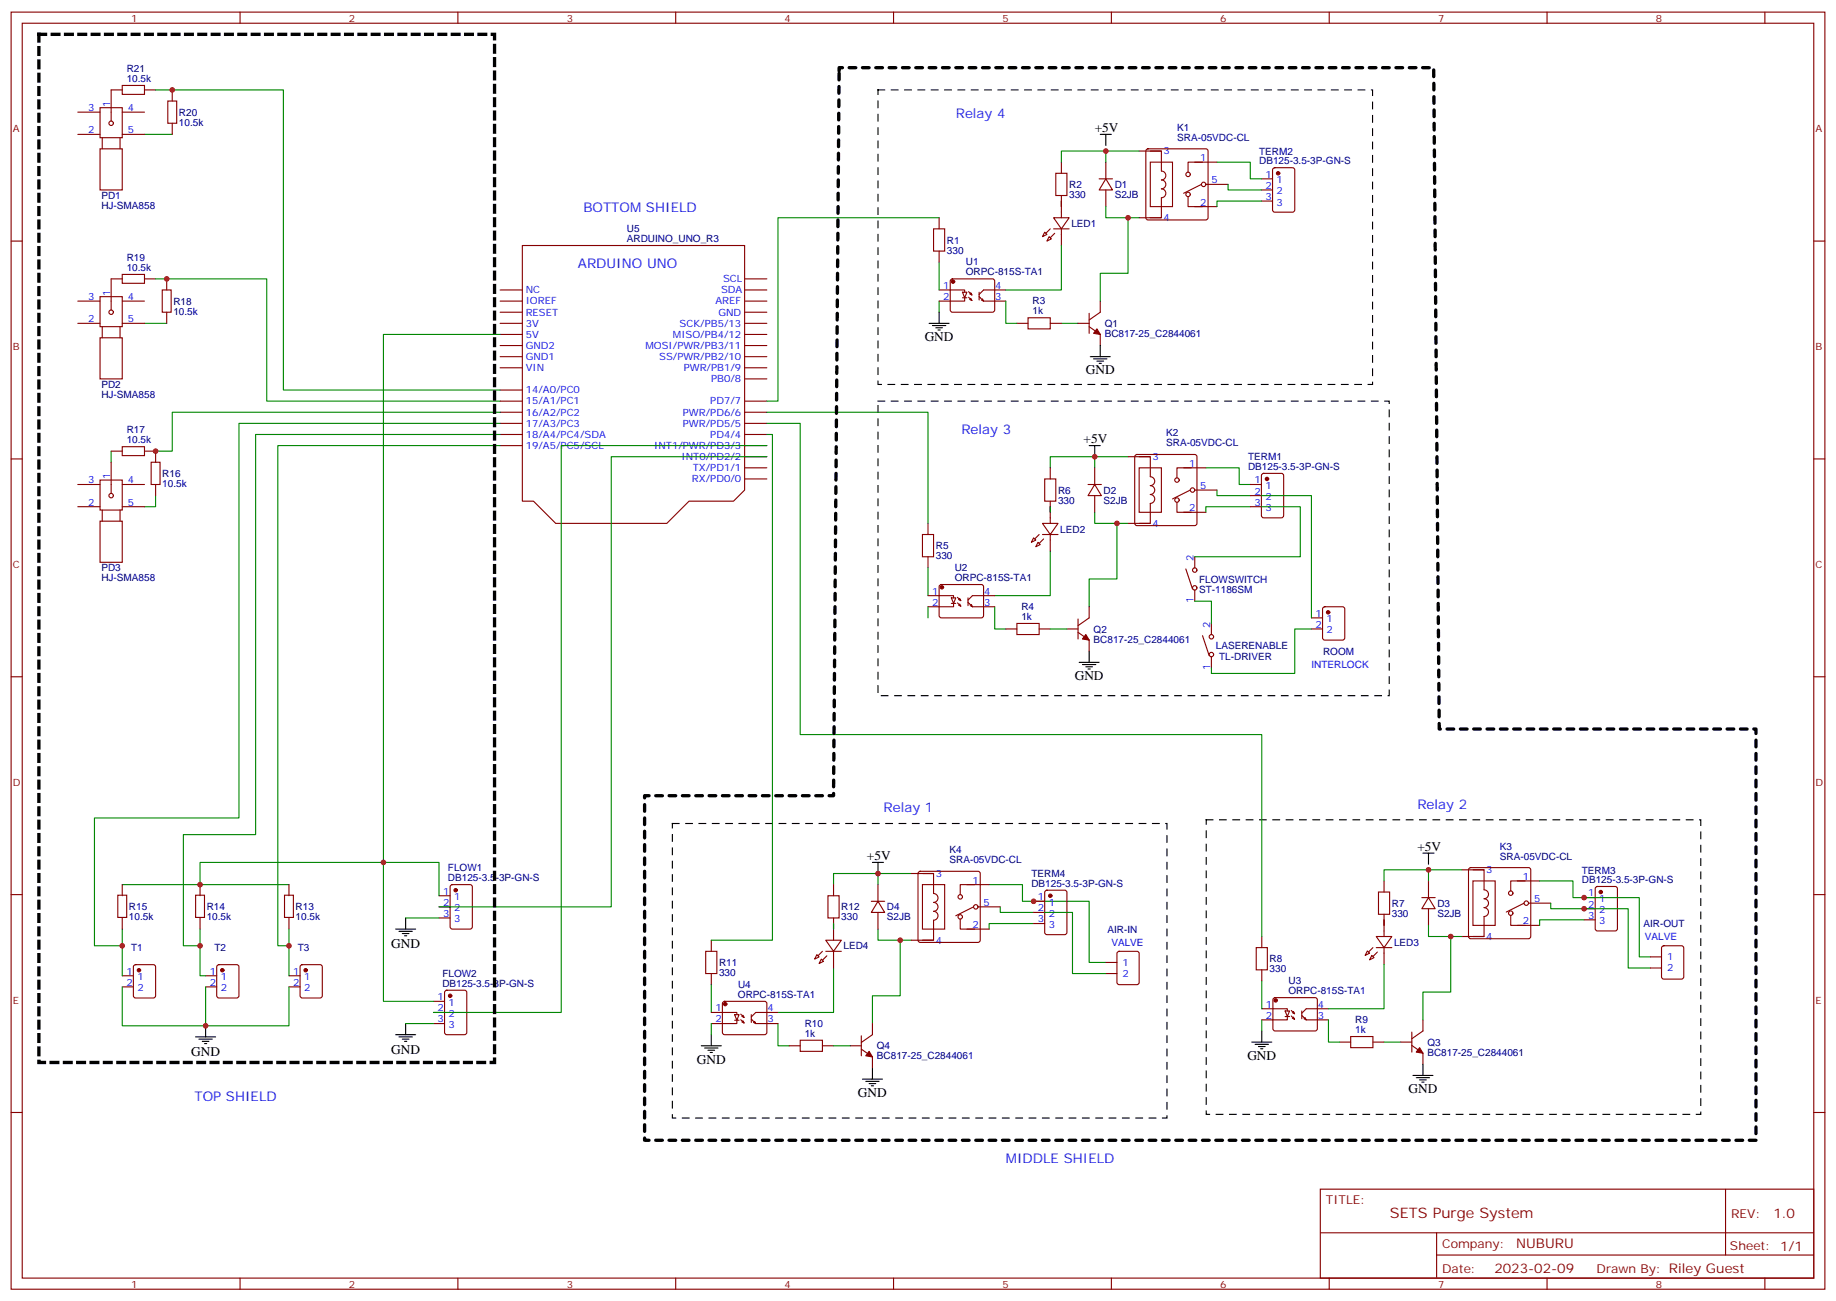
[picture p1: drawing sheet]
<svg xmlns="http://www.w3.org/2000/svg" width="583mm" height="413mm" viewBox="0 0 583 413" stroke-linecap="round" stroke-linejoin="round" font-family="sans-serif">
<g fill="none" stroke="#870000" stroke-width=".35">
<path d="M3.5 3.8h575.8v405.4h-575.8zM7.1 7.4h568.6v398.3h-568.6zM76.2 3.8v3.6M145.3 3.8v3.6M214.5 3.8v3.6M283.6 3.8v3.6M352.8 3.8v3.6M421.9 3.8v3.6M491.1 3.8v3.6M560.2 3.8v3.6M24.7 35.6h7M31.7 34.2h7.1v9.5h-7.1z"/>
<path d="M38.8 27.1h7.1v2.9h-7.1zM38.8 28.5h-3.5v9.9M38.8 35.6h7.1M45.9 28.5h3.5M53.3 32.1h2.8v7h-2.8zM54.7 28.5v3.6M54.7 39.1v3.6M24.7 42.7h7M31.7 47.2h7.1v13.1h-7.1zM32.5 43.7v3.5M38.1 43.7v3.5M38.8 42.7h7.1"/>
<path d="M335.1 55h3.6v7.1h-3.6zM336.9 51.5v3.5M348.9 56.8h4.2M351 56.8l2.1 3.5h-4.2zM351 51.5v5.3M361.6 47.9h7.1M363.9 47.4l.5-.2h18.4l.5 .2 .2 .5v21.2l-.3 .5-.4 .2h-18.4l-.5-.2-.2-.5v-21.2zM365.1 51.5h7.1v14.1h-7.1zM365.1 47.9h3.6v6.4a1.41 1.41 0 0 1 1.4 1.4 1.41 1.41 0 0 1-1.4 1.4 1.41 1.41 0 0 1 1.4 1.4 1.41 1.41 0 0 1-1.4 1.4 1.41 1.41 0 0 1 1.4 1.4 1.41 1.41 0 0 1-1.4 1.5v6.3h-3.6M379.2 51.5h7.1M381.4 58.5l-5.7 2.8M381.7 51.5h-4.6v3.1"/>
<path d="M382.8 58.5h7M400.4 56.8h3.5M404.2 53.4l.4-.2h5.7l.6 .5 .1 12.9-.5 .7h-5.9l-.6-.4-.1-13zM3.5 76.5h3.6M165.8 77.9h70.6v77.6l-3.6 3.6h-14.1l-7 7h-35.3l-7.1-7h-3.5zM296.3 72.6h3.6v7.1h-3.6zM298.1 69.1v3.5M298.1 79.7v3.5M331.6 73.7l.7 .7-1.4 .7zM333 75.1l.7 .7-1.4 .7zM334.4 69.1h5l-2.5 3.5zM334.4 72.6h5"/>
<path d="M336.9 62.1v7M336.9 72.6v5.3M351 60.3v5.3M361.6 69.1h7.1M377.1 62.4v3.2h4.6M379.2 65.6h7.1M400.4 60.3h3.5M400.4 63.8h3.5M575.7 76.5h3.6M24.7 95.6h7M31.7 94.2h7.1v9.5h-7.1zM38.8 87.1h7.1v2.8h-7.1z"/>
<path d="M38.8 95.6h7.1M38.8 88.5h-3.5v9.9M45.9 88.5h3.5M51.5 92h2.8v7.1h-2.8zM52.9 88.5v3.5M52.9 99.1v3.5M158.7 92h7.1M158.7 95.6h7.1M158.7 99.1h7.1M236.4 92h7M236.4 95.6h7M236.4 88.5h7"/>
<path d="M236.4 99.1h7M298.1 92h8.1v.7M301.9 88.7l.4-.2h12.7l.5 .2 .2 .5v9.5l-.7 .4-12.9-.1-.5-.6v-9.2zM305.5 92.7h1.4l-.7 1.8zM305.5 94.5h1.4M306.2 94.5v1.1h-8.1M307.4 92.6l1.1 1-.3-.7M307.4 94.3l1.1 1.1-.3-.7M307.8 93.3l.7 .3M307.8 95l.7 .4M310.8 94.2l1.4 1.4-.3-.7M310.8 92.7v2.5"/>
<path d="M311.5 95.2l.7 .4h7.1M319.3 92h-7.1l-1.4 1.5M345.7 99.4v6.4M349.2 95.6v3.5l-3.5 2.5M24.7 102.6h7M31.7 107.2h7.1v13.1h-7.1zM32.5 103.7v3.5M38.1 103.7v3.5M38.8 102.6h7.1M158.7 102.6h7.1M158.7 106.2h7.1M158.7 109.7h7.1"/>
<path d="M158.7 113.2h7.1M158.7 116.7h7.1M236.4 102.6h7M236.4 106.2h7M236.4 109.7h7M236.4 113.2h7M236.4 116.7h7M322.8 102.6h3.5M326.3 100.9h7.1v3.5h-7.1zM333.4 102.6h3.5M342.2 102.6h3.5M345.7 103.7l3.5 2.5v3.5"/>
<path d="M158.7 123.8h7.1M158.7 127.3h7.1M158.7 130.8h7.1M158.7 134.4h7.1M158.7 137.9h7.1M236.4 127.3h7M236.4 130.8h7M236.4 134.4h7M236.4 137.9h7M236.4 120.3h7M3.5 145.7h3.6M24.7 153.8h7"/>
<path d="M31.7 152.4h7.1v9.5h-7.1zM35.3 143.2h3.5M35.3 146.7v9.9M38.8 141.8h7.1v2.8h-7.1zM38.8 153.8h7.1M45.9 143.2h3.5v3.5M48 146.7h2.8v7.1h-2.8zM49.4 153.8v3.5M158.7 141.4h7.1M236.4 145h7M236.4 148.5h7M236.4 141.4h7"/>
<path d="M236.4 152h7M331.6 152h3.5v7.1h-3.5zM333.4 148.5v3.5M333.4 159.1v7M345.4 153.8h4.2M347.5 153.8l2.1 3.5h-4.2zM347.5 148.5v5.3M347.5 157.3v5.3M358.1 145h7M360.4 144.5l.5-.2h18.3l.5 .2 .2 .5v21.1l-.2 .5-.5 .2h-18.3l-.5-.2-.2-.5v-21.1zM361.6 148.5h7.1v14.1h-7.1zM361.6 145h3.5v6.3a1.41 1.41 0 0 1 1.4 1.4 1.41 1.41 0 0 1-1.4 1.4 1.41 1.41 0 0 1 1.4 1.4 1.41 1.41 0 0 1-1.4 1.5 1.41 1.41 0 0 1 1.4 1.4 1.41 1.41 0 0 1-1.4 1.4v6.3h-3.5"/>
<path d="M373.6 159.4v3.2h4.6M375.7 148.5h7.1M377.8 155.5l-5.6 2.9M378.2 148.5h-4.6v3.2M379.2 155.5h7.1M396.9 153.8h3.5M396.9 157.3h3.5M400.6 150.5l.5-.3h5.7l.6 .5 .1 13-.5 .6-5.9 .1-.6-.5-.1-12.9zM575.7 145.7h3.6M24.7 160.8h7M31.7 165.4h7.1v13.1h-7.1zM32.5 161.9v3.5"/>
<path d="M38.1 161.9v3.5M38.8 160.8h7.1M292.8 169.7h3.5v7h-3.5zM294.6 166.1v3.6M294.6 176.7v3.5M328.1 170.7l.7 .7-1.4 .7zM329.5 172.1l.7 .7-1.4 .7zM330.9 166.1h4.9l-2.4 3.6zM330.9 169.7h4.9M333.4 169.7v5.2M358.1 166.1h7M375.7 162.6h7.1"/>
<path d="M379.2 176.7v3.5M396.9 160.8h3.5M294.6 189.1h8.1v.7M298.3 185.7l.5-.2h12.7l.5 .2 .2 .5-.1 9.5-.6 .4-13-.1-.4-.6v-9.2zM302 189.8h1.4l-.7 1.7zM302 191.5h1.4M302.7 191.5v1.1h-8.1M303.9 189.6l1.1 1-.4-.7M303.9 191.3l1.1 1.1-.4-.7M304.3 190.3l.7 .3M304.3 192.1l.7 .3M307.3 191.2l1.4 1.4-.4-.7"/>
<path d="M307.3 189.8v2.4M308 192.2l.7 .4h7M315.7 189.1h-7l-1.4 1.4M319.3 199.6h3.5M322.8 197.9h7v3.5h-7zM329.8 199.6h3.6M338.7 199.6h3.5M342.2 196.5v6.3M345.7 192.6v3.5l-3.5 2.5M376.4 180.6l2.1 6.3M379.2 187.3v3.5M384.5 197.9v3.5"/>
<path d="M416.3 199.6h3.5M416.3 196.1h3.5M420 192.8l.5-.2h5.7l.6 .4 .1 9.5-.5 .6-5.9 .1-.6-.5-.1-9.4zM3.5 214.8h3.6M342.2 200.7l3.5 2.5v3.5M381.7 201.8l2.1 6.3M384.5 208.5v3.5M575.7 214.8h3.6M289.3 277.2h7M291.6 276.7l.5-.2h18.3l.5 .2 .2 .5v21.2l-.2 .5-.5 .2h-18.3l-.5-.2-.2-.5v-21.2zM292.8 277.2h3.5v6.4a1.41 1.41 0 0 1 1.4 1.4 1.41 1.41 0 0 1-1.4 1.4 1.41 1.41 0 0 1 1.4 1.4 1.41 1.41 0 0 1-1.4 1.4 1.41 1.41 0 0 1 1.4 1.5 1.41 1.41 0 0 1-1.4 1.4v6.3h-3.5M439.3 279.6v3.5"/>
<path d="M453.4 279.6v5.3M464 276.1h7.1M466.4 275.6l.4-.2h18.4l.5 .2 .2 .5v21.1l-.2 .5-.5 .2h-18.4l-.5-.2-.2-.5v-21.1zM467.5 279.6h7.1v14.1h-7.1zM467.5 276.1h3.6v6.3a1.41 1.41 0 0 1 1.4 1.4 1.41 1.41 0 0 1-1.4 1.4 1.41 1.41 0 0 1 1.4 1.5 1.41 1.41 0 0 1-1.4 1.4 1.41 1.41 0 0 1 1.4 1.4 1.41 1.41 0 0 1-1.4 1.4v6.3h-3.6M481.7 279.6h7M484.1 279.6h-4.6v3.2M3.5 284h3.6M37.4 284.1h2.8v7.1h-2.8zM38.8 280.8v3.5M38.8 291.4v3.5M62.1 284.1h2.8v7.1h-2.8z"/>
<path d="M63.5 280.8v3.5M63.5 291.4v3.5M90.3 284.1h2.8v7.1h-2.8zM91.7 280.8v3.5M91.7 291.4v3.5M139.3 287.8h3.6M139.3 284.3h3.6M139.3 291.4h3.6M143.1 281l.5-.2h5.6l.7 .4v13l-.4 .6-5.9 .1-.7-.5v-12.9zM225.8 298.4v3.5M262.1 298.4h5l-2.5 3.5zM262.8 284.3h3.5v7.1h-3.5z"/>
<path d="M264.6 280.8v3.5M264.6 291.4v7M276.6 286.1h4.2M278.7 286.1l2.1 3.5h-4.2zM278.7 280.8v5.3M278.7 289.6v5.3M289.3 298.4h7M292.8 280.8h7.1v14.1h-7.1zM304.8 291.7v3.2h4.6M306.9 280.8h7.1M306.9 294.9h7.1M309 287.8l-5.6 2.9"/>
<path d="M309.4 280.8h-4.6v3.2M310.4 287.8h7.1M328.1 286.1h3.5M328.1 289.6h3.5M328.1 293.1h3.5M331.8 282.7l.5-.2h5.7l.6 .5 .1 12.9-.5 .7-5.9 .1-.6-.5-.1-13zM400.5 297.2v3.6M436.9 297.2h4.9l-2.5 3.6zM437.6 283.1h3.5v7.1h-3.5zM439.3 290.2v7M451.3 284.9h4.3M453.4 284.9l2.2 3.5h-4.3z"/>
<path d="M453.4 288.4v5.3M464 297.2h7.1M479.5 290.5v3.2h4.6M481.7 293.7h7M483.8 286.7l-5.7 2.8M485.2 286.7h7M502.8 284.9h3.6M502.8 288.4h3.6M502.8 291.9h3.6M506.6 281.6l.5-.2h5.6l.7 .4v13l-.5 .6-5.8 .1-.7-.5v-12.9zM575.7 284h3.6M38.8 309.7h3.5"/>
<path d="M38.8 313.2h3.5M42.6 306.4l.4-.2h5.7l.6 .4 .1 9.5-.5 .6-5.9 .1-.6-.5-.1-9.4zM65.3 309.7h3.5M65.3 313.2h3.5M69 306.4l.5-.2h5.6l.7 .4v9.5l-.4 .6-5.9 .1-.7-.5v-9.4zM91.7 309.7h3.5M91.7 313.2h3.5M95.5 306.4l.5-.2h5.6l.7 .4v9.5l-.5 .6-5.8 .1-.7-.5-.1-9.4zM137.6 317.8h3.5M141.3 314.5l.5-.2h5.7l.6 .4 .1 13-.5 .6-5.9 .1-.6-.5-.1-12.9zM224 301.9h3.5v7.1h-3.5zM225.8 309v3.5"/>
<path d="M229.5 318l.5-.2h12.7l.5 .2 .2 .5v9.5l-.7 .4-13-.1-.4-.6v-9.2zM259.3 303l.7 .7-1.4 .7zM260.7 304.4l.7 .7-1.4 .7zM262.1 301.9h5M264.6 301.9v5.3M351 305.5h3.5M351 309h3.5M354.8 302.1l.4-.2h5.7l.6 .5 .1 9.4-.5 .7h-5.9l-.6-.4-.1-9.5zM398.8 300.8h3.5v7h-3.5zM400.5 307.8v3.6M404.3 316.8l.5-.2h12.7l.5 .2 .2 .5-.1 9.5-.6 .4h-13l-.5-.7v-9.2zM434 301.8l.7 .7-1.4 .7z"/>
<path d="M435.4 303.2l.7 .7-1.4 .7zM436.9 300.8h4.9M439.3 300.8v5.3M523.9 303.7h3.5M523.9 307.2h3.5M527.6 300.4l.5-.2h5.7l.6 .4 .1 9.5-.5 .6-5.9 .1-.6-.5-.1-9.4zM137.6 321.3h3.5M137.6 324.9h3.5M225.8 321.3h8.1v.8M233.2 322.1h1.4l-.7 1.7zM233.2 323.8h1.4M233.9 323.8v1.1h-8.1"/>
<path d="M235.1 321.9l1.1 1-.4-.7M235.1 323.6l1.1 1.1-.4-.7M235.5 322.6l.7 .3M235.5 324.3l.7 .4M238.5 323.5l1.4 1.4-.4-.7M238.5 322.1v2.4M239.2 324.5l.7 .4h7M246.9 321.3h-7l-1.4 1.5M250.5 331.9h3.5M254 330.2h7.1v3.5h-7.1zM261.1 331.9h3.5M269.9 331.9h3.5"/>
<path d="M273.4 328.8v6.3M273.4 333l3.5 2.5v3.5M276.9 324.9v3.5l-3.5 2.5M400.5 320.2h8.1v.7M407.9 320.9h1.4l-.7 1.7zM407.9 322.6h1.4M408.6 322.6v1.1h-8.1M409.9 320.7l1 1.1-.3-.7M409.9 322.5l1 1-.3-.7M410.2 321.4l.7 .4M410.2 323.2l.7 .3M413.2 322.3l1.4 1.4-.3-.7"/>
<path d="M413.2 320.9v2.4M413.9 323.3l.7 .4h7.1M421.7 320.2h-7.1l-1.4 1.4M425.2 330.8h3.5M428.7 329h7.1v3.5h-7.1zM435.8 330.8h3.5M444.6 330.8h3.5M448.1 327.6v6.3M448.1 331.8l3.6 2.5v3.5M451.7 323.7v3.5l-3.6 2.5M3.5 353.1h3.6M575.7 353.1h3.6"/>
<path d="M419.1 377.4h156.6v28.3h-156.6zM547.7 377.5v20.8M419.1 391.3h156.5M456 398.3h119.6M456 391.3v14.1M76.2 405.7v3.5M145.3 405.7v3.5M214.5 405.7v3.5M283.6 405.7v3.5M352.8 405.7v3.5M421.9 405.7v3.5M491.1 405.7v3.5"/>
<path d="M560.2 405.7v3.5"/>
<circle cx="35.3" cy="39.1" r=".71"/>
<circle cx="377.1" cy="55.4" r=".71"/>
<circle cx="382.1" cy="58.5" r=".71"/>
<circle cx="377.1" cy="61.7" r=".71"/>
<circle cx="35.3" cy="99.1" r=".71"/>
<circle cx="35.3" cy="157.3" r=".71"/>
<circle cx="373.6" cy="152.4" r=".71"/>
<circle cx="373.6" cy="158.7" r=".71"/>
<circle cx="378.5" cy="155.5" r=".71"/>
<circle cx="379.2" cy="180.9" r=".71"/>
<circle cx="379.2" cy="186.6" r=".71"/>
<circle cx="384.5" cy="202.1" r=".71"/>
<circle cx="384.5" cy="207.8" r=".71"/>
<circle cx="304.8" cy="284.7" r=".71"/>
<circle cx="304.8" cy="291" r=".71"/>
<circle cx="309.7" cy="287.8" r=".71"/>
<circle cx="479.5" cy="289.8" r=".71"/>
<circle cx="479.5" cy="283.5" r=".71"/>
<circle cx="484.5" cy="286.7" r=".71"/>
</g>
<g fill="none" stroke="#008700" stroke-width=".35">
<path d="M49.4 28.5h40.6v95.3h68.7M45.9 42.7h8.8M351 47.9v3.6M361.6 47.9h-24.7v3.6M386.3 51.5h10.6v5.3h3.5M389.8 58.5v1.8h10.6M298.1 69.1h-51.2v58.2h-3.5M336.9 77.9v14.1h-17.6M336.9 63.8v1.8M351 65.6v3.5h7.1v17.6h-8.9v8.9M358.1 69.1h3.5M400.4 63.8h-14.1v1.8"/>
<path d="M49.4 88.5h35.3v38.8h74M298.1 83.2v8.8M298.1 95.6v3.5M319.3 95.6v7h3.5M45.9 102.6h7M158.7 106.2h-37v167.5h-58.2v7.1M336.9 102.6h5.3M158.7 130.8h-104v12.4h-5.3M158.7 137.9h-77.6v127h-22.9v35.3h5.3M158.7 134.4h-82.9v125.2h-45.8v40.6h8.8M243.4 137.9h1.8v160.5h-19.4M243.4 134.4h10.6v98.8h146.5v64"/>
<path d="M243.4 130.8h51.2v35.3M35.3 143.2v3.5M49.4 157.3v3.5h-3.5M158.7 141.4h-70.5v158.8h3.5M243.4 141.4h-65.2v179.9h-40.6M243.4 145h-49.4v142.8h-54.7M347.5 145v3.5M358.1 145h-24.7v3.5M382.8 148.5h10.5v5.3h3.6M386.3 155.5v1.8h10.6M400.4 157.3h15.9v38.8M333.4 174.9v14.2h-17.7"/>
<path d="M333.4 160.8v1.8M347.5 162.6v3.5h7v17.7h-8.8v8.8M354.5 166.1h3.6M396.9 160.8h-14.1v1.8M400.4 160.8h12.3v15.9h-33.5M294.6 180.2v8.9M294.6 192.6v3.5M315.7 192.6v7h3.6M333.4 199.6h5.3M379.2 190.8h5.3v7.1M416.3 199.6h-5.3v14.1h-26.5v-1.7M278.7 277.2v3.6"/>
<path d="M289.3 277.2h-24.7v3.6M453.4 276.1v3.5M464 276.1h-24.7v3.5M488.7 279.6h10.6v5.3h21v18.8h3.6M38.8 294.9v14.8M38.8 280.8h52.9M63.5 294.9v14.8h1.8M91.7 294.9v14.8M128.8 291.4h10.5M139.3 284.3v-10.6h-17.6v44.1h15.9M264.6 293.1v1.8M278.7 294.9v3.5h7.1v17.7h-8.9v8.8"/>
<path d="M285.8 298.4h3.5M314 280.8h10.6v5.3h21.1v19.4h5.3M317.5 287.8v1.8h10.6M328.1 293.1h-14.1v1.8M331.6 289.6h8.8v19.4h10.6M439.3 291.9v1.8M453.4 293.7v3.5h7.1v17.7h-8.8v8.8M460.5 297.2h3.5M492.2 286.7v1.7h24.6v18.8h7.1M502.8 291.9h-14.1v1.8M38.8 313.2v12.4h26.5v-12.4M91.7 313.2v12.4h-26.4"/>
<path d="M225.8 312.5v8.8M264.6 307.2v14.1h-17.7M400.5 311.4v8.8M439.3 306.1v14.1h-17.6M128.8 324.9h8.8M225.8 324.9v3.5M246.9 324.9v7h3.6M264.6 331.9h5.3M400.5 323.7v3.5M421.7 323.7v7.1h3.5M439.3 330.8h5.3"/>
</g>
<g fill="#870000" stroke="#870000" stroke-width=".35">
<path d="M348.2 104.4l1 1.8-2.1-.4z"/>
<path d="M334.8 74l-1.4 1.5z"/>
<path d="M333.4 72.6l-1.4 1.4z"/>
<path d="M329.8 172.5l1.5-1.4z"/>
<path d="M329.8 169.7l-1.4 1.4z"/>
<path d="M344.7 201.4l1 1.8-2.1-.4z"/>
<path d="M450.6 332.5l1.1 1.8-2.1-.4z"/>
<path d="M437.2 302.2l-1.4 1.4z"/>
<path d="M435.8 300.8l-1.4 1.4z"/>
<path d="M262.5 303.4l-1.4 1.4z"/>
<path d="M261.1 301.9l-1.5 1.5z"/>
<path d="M275.9 333.7l1 1.8-2.1-.4z"/>
<circle cx="302.5" cy="89.4" r=".53"/>
<circle cx="405.7" cy="55" r=".53"/>
<circle cx="402.2" cy="152" r=".53"/>
<circle cx="299" cy="186.4" r=".53"/>
<circle cx="404.9" cy="317.5" r=".53"/>
<circle cx="508.1" cy="283.1" r=".53"/>
<circle cx="333.4" cy="284.3" r=".53"/>
<circle cx="230.2" cy="318.7" r=".53"/>
<circle cx="97" cy="307.9" r=".53"/>
<circle cx="70.6" cy="307.9" r=".53"/>
<circle cx="44.1" cy="307.9" r=".53"/>
<circle cx="142.9" cy="316.1" r=".53"/>
<circle cx="144.6" cy="282.5" r=".53"/>
<circle cx="421.6" cy="194.3" r=".53"/>
</g>
<g fill="none" stroke="#000" stroke-width=".35">
<path d="M349.2 42.7h3.6M351 42.7v3.5M298.1 99.1v3.5M294.9 102.6h6.4M296 103.3h4.2M297 104h2.2M297.7 104.7h.7M346.1 113.2h6.3M347.1 113.9h4.3M348.2 114.6h2.1M348.9 115.3h.7M349.2 109.7v3.5"/>
<path d="M345.7 141.4h3.5M347.5 141.4v3.6M342.5 210.2h6.4M343.6 210.9h4.2M344.7 211.6h2.1M345.4 212.3h.7M345.7 206.7v3.5M276.9 273.7h3.6M278.7 273.7v3.5M451.7 270.8h3.5M453.4 270.8v3.5M125.6 294.9h6.3"/>
<path d="M126.6 295.6h4.3M127.7 296.3h2.1M128.4 297h.7M128.8 291.4v3.5M62.1 329.1h6.3M63.1 329.8h4.3M64.2 330.5h2.1M64.9 331.2h.7M65.3 325.6v3.5M125.6 328.4h6.3M126.6 329.1h4.3M127.7 329.8h2.1"/>
<path d="M128.4 330.5h.7M128.8 324.9v3.5M222.6 331.9h6.4M223.7 332.6h4.2M224.7 333.3h2.1M225.4 334h.7M225.8 328.4v3.5M276.9 339v3.5M397.3 330.8h6.4M398.4 331.5h4.2M399.5 332.2h2.1M400.2 332.9h.7"/>
<path d="M400.5 327.2v3.6M451.7 337.8v3.5M273.8 342.5h6.3M274.8 343.2h4.2M275.9 343.9h2.1M276.6 344.6h.7M448.5 341.3h6.3M449.6 342h4.2M450.6 342.7h2.1M451.3 343.5h.7"/>
</g>
<path d="M278.7 28.5h157v93.5h-157zM278.7 127.3h162.3v93.5h-162.3zM213.4 261.4h157v93.5h-157zM382.9 260.2h157v93.5h-157z" fill="none" stroke="#000" stroke-width=".35" stroke-dasharray="2.1 2.1"/>
<path d="M12.3 10.9h144.7v326.3h-144.7zM266.3 23.2l-1.7 229.4h-60v109.3h352.8v-130.5h-100.6l-1.7-209.9h-188.8v1.7" fill="none" stroke="#000" stroke-width="1.1" stroke-dasharray="2.1 2.1"/>
<g fill="#c00">
<circle cx="351" cy="47.9" r=".88"/>
<circle cx="358.1" cy="69.1" r=".88"/>
<circle cx="354.5" cy="166.1" r=".88"/>
<circle cx="347.5" cy="145" r=".88"/>
<circle cx="453.4" cy="276.1" r=".88"/>
<circle cx="460.5" cy="297.2" r=".88"/>
<circle cx="285.8" cy="298.4" r=".88"/>
<circle cx="278.7" cy="277.2" r=".88"/>
<circle cx="65.3" cy="325.6" r=".88"/>
<circle cx="63.5" cy="280.8" r=".88"/>
<circle cx="121.7" cy="273.7" r=".88"/>
<circle cx="54.7" cy="28.5" r=".88"/>
<circle cx="52.9" cy="88.5" r=".88"/>
<circle cx="49.4" cy="143.2" r=".88"/>
<circle cx="91.7" cy="300.2" r=".88"/>
<circle cx="63.5" cy="300.2" r=".88"/>
<circle cx="38.8" cy="300.2" r=".88"/>
<circle cx="328.1" cy="286.1" r=".88"/>
<circle cx="502.8" cy="288.4" r=".88"/>
<circle cx="502.8" cy="284.9" r=".88"/>
</g>
<text font-size="4.6" fill="#800" x="441.2" y="386.5">SETS Purge System</text>
<g font-size="4.2" fill="#00f">
<text x="303.4" y="37.4">Relay 4</text>
<text x="185.2" y="67.3">BOTTOM SHIELD</text>
<text x="183.4" y="85">ARDUINO UNO</text>
<text x="305.2" y="137.9">Relay 3</text>
<text x="280.5" y="257.8">Relay 1</text>
<text x="449.9" y="256.7">Relay 2</text>
<text x="61.7" y="349.6">TOP SHIELD</text>
<text x="319.3" y="369">MIDDLE SHIELD</text>
</g>
<g font-size="4.2">
<text x="347.5" y="41.9">+5V</text>
<text x="293.5" y="108.3">GND</text>
<text x="344.7" y="118.9">GND</text>
<text x="344" y="140.7">+5V</text>
<text x="341.1" y="215.9">GND</text>
<text x="275.2" y="273">+5V</text>
<text x="449.9" y="270.1">+5V</text>
<text x="124.2" y="300.9">GND</text>
<text x="60.7" y="335.2">GND</text>
<text x="124.2" y="334.5">GND</text>
<text x="221.2" y="337.6">GND</text>
<text x="395.9" y="336.4">GND</text>
<text x="447.1" y="347">GND</text>
<text x="272.3" y="348.2">GND</text>
</g>
<g font-size="4.2" fill="#800">
<text x="562.9" y="386.7">1.0</text>
<text x="481.3" y="396.3">NUBURU</text>
<text x="474.4" y="404.1">2023-02-09</text>
</g>
<g font-size="3.9" fill="#800">
<text x="420.9" y="382">TITLE:</text>
<text x="549.5" y="386.7">REV:</text>
<text x="457.8" y="396.2">Company:</text>
<text x="549.1" y="396.8">Sheet: 1/1</text>
<text x="457.8" y="403.9">Date:</text>
<text x="506.8" y="404">Drawn By: Riley Guest</text>
</g>
<g font-size="3.2" fill="#800">
<text x="41.6" y="6.8">1</text>
<text x="110.8" y="6.8">2</text>
<text x="179.9" y="6.8">3</text>
<text x="249.1" y="6.8">4</text>
<text x="318.2" y="6.8">5</text>
<text x="387.3" y="6.8">6</text>
<text x="456.5" y="6.8">7</text>
<text x="525.6" y="6.8">8</text>
<text x="4.1" y="41.9">A</text>
<text x="576.3" y="41.9">A</text>
<text x="4.1" y="111.1">B</text>
<text x="576.3" y="111.1">B</text>
<text x="4.1" y="180.2">C</text>
<text x="576.3" y="180.2">C</text>
<text x="4.1" y="249.4">D</text>
<text x="576.3" y="249.4">D</text>
<text x="4.1" y="318.5">E</text>
<text x="576.3" y="318.5">E</text>
<text x="41.6" y="408.7">1</text>
<text x="110.8" y="408.7">2</text>
<text x="179.9" y="408.7">3</text>
<text x="249.1" y="408.7">4</text>
<text x="318.2" y="408.7">5</text>
<text x="387.3" y="408.7">6</text>
<text x="456.5" y="408.7">7</text>
<text x="525.6" y="408.7">8</text>
</g>
<g font-size="3.2" fill="#000080">
<text x="40.2" y="22.8">R21</text>
<text x="40.2" y="26.1">10.5k</text>
<text x="56.8" y="40">10.5k</text>
<text x="56.8" y="36.7">R20</text>
<text x="373.7" y="41.5">K1</text>
<text x="373.7" y="44.7">SRA-05VDC-CL</text>
<text x="399.7" y="52.2">DB125-3.5-3P-GN-S</text>
<text x="399.7" y="49.1">TERM2</text>
<text x="339.4" y="59.7">R2</text>
<text x="353.8" y="59.7">D1</text>
<text x="32.2" y="63.2">PD1</text>
<text x="339.4" y="62.8">330</text>
<text x="353.8" y="62.8">S2JB</text>
<text x="32.2" y="66.4">HJ-SMA858</text>
<text x="199" y="76.9">ARDUINO_UNO_R3</text>
<text x="199" y="73.7">U5</text>
<text x="300.6" y="77.3">R1</text>
<text x="340.1" y="72">LED1</text>
<text x="40.2" y="82.9">R19</text>
<text x="300.6" y="80.5">330</text>
<text x="40.2" y="86">10.5k</text>
<text x="306.6" y="87.3">ORPC-815S-TA1</text>
<text x="306.6" y="84.2">U1</text>
<text x="55" y="99.9">10.5k</text>
<text x="55" y="96.7">R18</text>
<text x="327.7" y="99.8">1k</text>
<text x="327.7" y="96.6">R3</text>
<text x="350.7" y="106.9">BC817-25_C2844061</text>
<text x="350.7" y="103.8">Q1</text>
<text x="32.2" y="123.1">PD2</text>
<text x="32.2" y="126.3">HJ-SMA858</text>
<text x="40.2" y="137.5">R17</text>
<text x="40.2" y="140.7">10.5k</text>
<text x="370.2" y="141.7">SRA-05VDC-CL</text>
<text x="370.2" y="138.5">K2</text>
<text x="396.2" y="149.2">DB125-3.5-3P-GN-S</text>
<text x="396.2" y="146.2">TERM1</text>
<text x="51.5" y="154.5">10.5k</text>
<text x="51.5" y="151.3">R16</text>
<text x="335.8" y="159.8">330</text>
<text x="335.8" y="156.7">R6</text>
<text x="350.3" y="159.8">S2JB</text>
<text x="350.3" y="156.7">D2</text>
<text x="336.5" y="169">LED2</text>
<text x="297" y="177.5">330</text>
<text x="297" y="174.3">R5</text>
<text x="32.2" y="184.5">HJ-SMA858</text>
<text x="32.2" y="181.3">PD3</text>
<text x="303" y="184.3">ORPC-815S-TA1</text>
<text x="303.1" y="181.2">U2</text>
<text x="380.6" y="184.9">FLOWSWITCH</text>
<text x="380.6" y="188.1">ST-1186SM</text>
<text x="324.2" y="196.8">1k</text>
<text x="324.2" y="193.6">R4</text>
<text x="347.1" y="203.9">BC817-25_C2844061</text>
<text x="347.1" y="200.8">Q2</text>
<text x="385.9" y="206.1">LASERENABLE</text>
<text x="387" y="209.6">TL-DRIVER</text>
<text x="420" y="207.8">ROOM</text>
<text x="476.1" y="269.7">K3</text>
<text x="301.4" y="274">SRA-05VDC-CL</text>
<text x="301.4" y="270.8">K4</text>
<text x="476.1" y="272.8">SRA-05VDC-CL</text>
<text x="142.2" y="279.7">DB125-3.5-3P-GN-S</text>
<text x="142.2" y="276.6">FLOW1</text>
<text x="327.4" y="281.5">DB125-3.5-3P-GN-S</text>
<text x="327.4" y="278.4">TERM4</text>
<text x="502.1" y="280.3">DB125-3.5-3P-GN-S</text>
<text x="502.1" y="277.3">TERM3</text>
<text x="441.8" y="287.8">R7</text>
<text x="456.3" y="287.8">D3</text>
<text x="40.9" y="291.9">10.5k</text>
<text x="40.9" y="288.7">R15</text>
<text x="65.6" y="291.9">10.5k</text>
<text x="65.6" y="288.7">R14</text>
<text x="93.8" y="291.9">10.5k</text>
<text x="93.8" y="288.7">R13</text>
<text x="267.1" y="292.1">330</text>
<text x="267.1" y="289">R12</text>
<text x="281.5" y="292.1">S2JB</text>
<text x="281.5" y="289">D4</text>
<text x="441.8" y="291">330</text>
<text x="456.3" y="291">S2JB</text>
<text x="351.5" y="296">AIR-IN</text>
<text x="521.7" y="294.3">AIR-OUT</text>
<text x="41.6" y="301.8">T1</text>
<text x="68.1" y="301.8">T2</text>
<text x="94.6" y="301.8">T3</text>
<text x="267.8" y="301.3">LED4</text>
<text x="403" y="305.4">R8</text>
<text x="442.5" y="300.1">LED3</text>
<text x="140.4" y="310.1">FLOW2</text>
<text x="228.2" y="309.8">330</text>
<text x="228.2" y="306.6">R11</text>
<text x="403" y="308.6">330</text>
<text x="140.4" y="313.2">DB125-3.5-3P-GN-S</text>
<text x="234.3" y="316.6">ORPC-815S-TA1</text>
<text x="234.3" y="313.5">U4</text>
<text x="409" y="315.5">ORPC-815S-TA1</text>
<text x="409" y="312.3">U3</text>
<text x="255.4" y="329.1">1k</text>
<text x="255.4" y="325.9">R10</text>
<text x="430.2" y="327.9">1k</text>
<text x="430.2" y="324.8">R9</text>
<text x="278.3" y="333.1">Q4</text>
<text x="453.1" y="335.1">BC817-25_C2844061</text>
<text x="453.1" y="331.9">Q3</text>
<text x="278.3" y="336.2">BC817-25_C2844061</text>
</g>
<g font-size="3.2" fill="#00f">
<text x="28" y="35.2">3</text>
<text x="34.9" y="33.8" transform="rotate(-90 34.9 33.8)">1</text>
<text x="40.6" y="35.2">4</text>
<text x="28" y="42.3">2</text>
<text x="40.6" y="42.3">5</text>
<text x="369.4" y="49">3</text>
<text x="381" y="51.1">1</text>
<text x="384.5" y="58.2">5</text>
<text x="401.7" y="56.4">1</text>
<text x="401.7" y="59.9">2</text>
<text x="405.2" y="58.2">1</text>
<text x="381" y="65.2">2</text>
<text x="401.7" y="63.5">3</text>
<text x="405.2" y="61.7">2</text>
<text x="405.2" y="65.2">3</text>
<text x="369.4" y="70.2">4</text>
<text x="229.5" y="89.6">SCL</text>
<text x="28" y="95.2">3</text>
<text x="34.9" y="93.8" transform="rotate(-90 34.9 93.8)">1</text>
<text x="40.6" y="95.2">4</text>
<text x="166.9" y="93.1">NC</text>
<text x="228.9" y="93.1">SDA</text>
<text x="299.4" y="91.7">1</text>
<text x="299.4" y="95.2">2</text>
<text x="315.9" y="95.2">3</text>
<text x="315.9" y="91.7">4</text>
<text x="166.9" y="96.6">IOREF</text>
<text x="166.9" y="100.2">RESET</text>
<text x="227.1" y="96.6">AREF</text>
<text x="228" y="100.2">GND</text>
<text x="28" y="102.3">2</text>
<text x="40.6" y="102.3">5</text>
<text x="166.9" y="103.7">3V</text>
<text x="166.9" y="107.2">5V</text>
<text x="213.6" y="107.2">MISO/PB4/12</text>
<text x="215.7" y="103.7">SCK/PB5/13</text>
<text x="166.9" y="110.7">GND2</text>
<text x="204.9" y="110.7">MOSI/PWR/PB3/11</text>
<text x="166.9" y="114.3">GND1</text>
<text x="166.9" y="117.8">VIN</text>
<text x="209.2" y="114.3">SS/PWR/PB2/10</text>
<text x="217" y="117.8">PWR/PB1/9</text>
<text x="166.9" y="124.8">14/A0/PC0</text>
<text x="225.7" y="121.3">PB0/8</text>
<text x="166.9" y="128.4">15/A1/PC1</text>
<text x="166.9" y="131.9">16/A2/PC2</text>
<text x="216.8" y="131.9">PWR/PD6/6</text>
<text x="225.5" y="128.4">PD7/7</text>
<text x="166.9" y="135.4">17/A3/PC3</text>
<text x="216.8" y="135.4">PWR/PD5/5</text>
<text x="166.9" y="139">18/A4/PC4/SDA</text>
<text x="166.9" y="142.5">19/A5/PC5/SCL</text>
<text x="207.6" y="142.5">INT1/PWR/PD3/3</text>
<text x="225.5" y="139">PD4/4</text>
<text x="216.3" y="146">INT0/PD2/2</text>
<text x="219.9" y="149.5">TX/PD1/1</text>
<text x="365.8" y="146">3</text>
<text x="377.5" y="148.1">1</text>
<text x="28" y="153.4">3</text>
<text x="34.9" y="152" transform="rotate(-90 34.9 152)">1</text>
<text x="40.6" y="153.4">4</text>
<text x="219.6" y="153.1">RX/PD0/0</text>
<text x="381" y="155.2">5</text>
<text x="398.2" y="153.4">1</text>
<text x="401.7" y="155.2">1</text>
<text x="28" y="160.5">2</text>
<text x="40.6" y="160.5">5</text>
<text x="398.2" y="157">2</text>
<text x="398.2" y="160.5">3</text>
<text x="401.7" y="158.7">2</text>
<text x="365.8" y="167.2">4</text>
<text x="377.5" y="162.2">2</text>
<text x="401.7" y="162.2">3</text>
<text x="378.9" y="178.1" transform="rotate(-90 378.9 178.1)">2</text>
<text x="295.9" y="188.7">1</text>
<text x="312.4" y="188.7">4</text>
<text x="378.9" y="191.4" transform="rotate(-90 378.9 191.4)">1</text>
<text x="295.9" y="192.2">2</text>
<text x="312.4" y="192.2">3</text>
<text x="417.6" y="195.8">1</text>
<text x="421.1" y="197.5">1</text>
<text x="384.2" y="199.3" transform="rotate(-90 384.2 199.3)">2</text>
<text x="417.6" y="199.3">2</text>
<text x="421.1" y="201">2</text>
<text x="384.2" y="212.6" transform="rotate(-90 384.2 212.6)">1</text>
<text x="416.3" y="212">INTERLOCK</text>
<text x="297" y="278.3">3</text>
<text x="308.7" y="280.4">1</text>
<text x="471.8" y="277.1">3</text>
<text x="483.4" y="279.2">1</text>
<text x="140.7" y="284">1</text>
<text x="140.7" y="287.5">2</text>
<text x="144.2" y="285.7">1</text>
<text x="312.2" y="287.5">5</text>
<text x="329.4" y="285.7">1</text>
<text x="332.9" y="287.5">1</text>
<text x="486.9" y="286.3">5</text>
<text x="504.2" y="284.5">1</text>
<text x="507.7" y="286.3">1</text>
<text x="140.7" y="291">3</text>
<text x="144.2" y="289.2">2</text>
<text x="144.2" y="292.8">3</text>
<text x="329.4" y="289.2">2</text>
<text x="329.4" y="292.8">3</text>
<text x="332.9" y="291">2</text>
<text x="483.4" y="293.4">2</text>
<text x="504.2" y="288.1">2</text>
<text x="504.2" y="291.6">3</text>
<text x="507.7" y="289.8">2</text>
<text x="507.7" y="293.4">3</text>
<text x="297" y="299.5">4</text>
<text x="308.7" y="294.5">2</text>
<text x="332.9" y="294.5">3</text>
<text x="471.8" y="298.3">4</text>
<text x="522.1" y="298.4">VALVE</text>
<text x="352.8" y="300.2">VALVE</text>
<text x="529.2" y="304.8">1</text>
<text x="40.1" y="309.4">1</text>
<text x="43.6" y="311.1">1</text>
<text x="66.6" y="309.4">1</text>
<text x="70.1" y="311.1">1</text>
<text x="93.1" y="309.4">1</text>
<text x="96.6" y="311.1">1</text>
<text x="356.3" y="306.5">1</text>
<text x="356.3" y="310.1">2</text>
<text x="529.2" y="308.3">2</text>
<text x="40.1" y="312.9">2</text>
<text x="43.6" y="314.6">2</text>
<text x="66.6" y="312.9">2</text>
<text x="70.1" y="314.6">2</text>
<text x="93.1" y="312.9">2</text>
<text x="96.6" y="314.6">2</text>
<text x="138.9" y="317.5">1</text>
<text x="138.9" y="321">2</text>
<text x="142.4" y="319.2">1</text>
<text x="142.4" y="322.8">2</text>
<text x="227.1" y="321">1</text>
<text x="243.6" y="321">4</text>
<text x="401.9" y="319.8">1</text>
<text x="401.9" y="323.3">2</text>
<text x="418.3" y="323.3">3</text>
<text x="418.3" y="319.8">4</text>
<text x="138.9" y="324.5">3</text>
<text x="142.4" y="326.3">3</text>
<text x="227.1" y="324.5">2</text>
<text x="243.6" y="324.5">3</text>
</g>
</svg>
